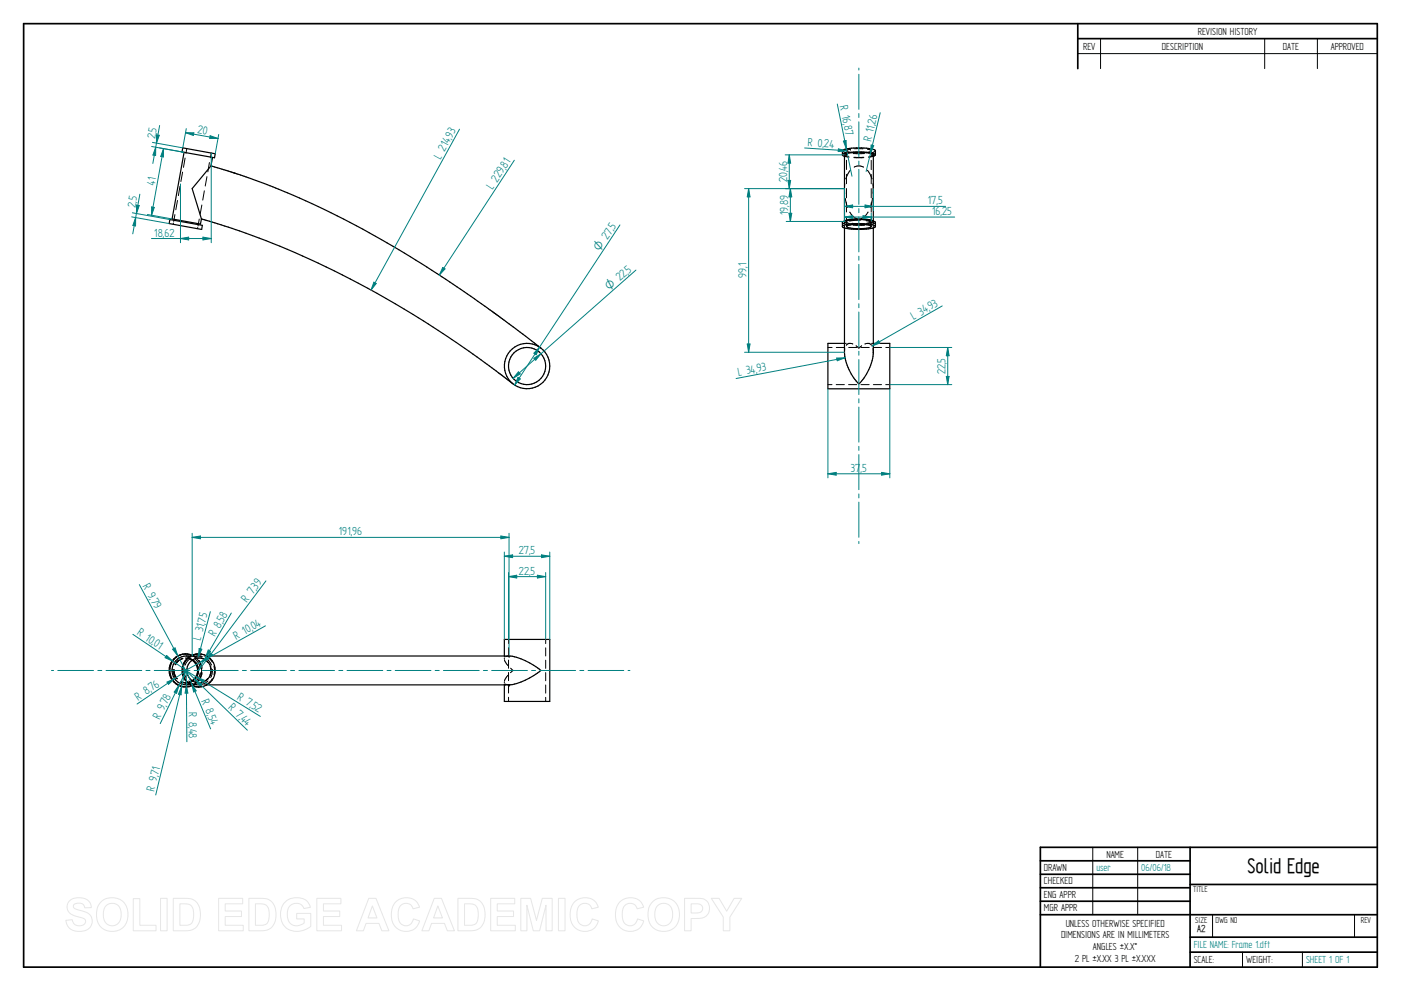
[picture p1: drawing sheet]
<svg xmlns="http://www.w3.org/2000/svg" width="594mm" height="420mm" viewBox="0 0 594 420" stroke-linecap="round" stroke-linejoin="round" font-family="sans-serif">
<g fill="none" stroke="#000" stroke-width=".72">
<path d="M10 10h574v400h-574zM457 10v19.1M457 16.4h127M504.6 359.2v50.8M584 359.2h-142.9v50.8M441.1 365h63.5M441.1 370.7h63.5M441.1 376.4h63.5M504.6 375h79.4M441.1 382.1h63.5M441.1 387.8h142.9M504.6 397.3h79.4"/>
<path d="M504.6 403.7h79.4"/>
</g>
<g fill="none" stroke="#000" stroke-width=".42">
<path d="M466.7 16.4v12.7M536.3 16.4v12.7M558.6 16.4v12.7M457 22.7h127M76.3 79l-.7 3.9M77.4 73l-.7 4M78.5 67l-.7 4M79.2 63l-.3 2M87.8 74.9l-.8 4M88.8 68.9l-.7 4M89.6 64.9l-.4 2M357.2 63.9l.8 .6 1.2 .3"/>
<path d="M358.1 65.7l1.8 .7M358.1 66.3l1.9 .4M358.2 77.9v4.1M358.9 67.9v4M358.9 73.9v4M358.9 79.9v4M359 64l1.6 .6M359.2 64.8h.1M360.6 63.3h.1M360.6 72.2l-1 1.4-.9 2.3M360.6 63.3l-1.6 .5-.1 2.1M361.8 65.1h4.8"/>
<path d="M362.1 66.7h4.2M362.2 66.8h4M362.2 70.9a4 4 0 0 1 4 0M362.4 63.1h3.6M362.4 64.8h3.6M367.8 72.2l1.9 3.6M367.8 63.3l1.6 .6M369.4 63.9l-1.5 .7M369.4 63.9v2.1M369.4 68v3.9M369.4 74v3.9M369.4 80v3.9"/>
<path d="M370.2 77.9v4.1M370.3 65.7l-1.9 .8M370.3 66.3l-2 .4M371.2 63.9l-.7 .6-1.4 .4M73.5 94.5l-.1 .6M73.7 93.4v.5M74.2 91l-.4 2M75.3 85l-.8 3.9M83.9 96.4l-.1 .5M84.1 95.2l-.1 .6M84.5 92.9l-.3 1.9M85.6 86.9l-.7 3.9"/>
<path d="M86.6 80.9l-.6 3.9M357.2 94.3l.3 .4 1.9 .5M358.1 93.7h.1M358.1 93.9h.1M358.1 93.9l.3 .4 1.6 .4M358.1 93.9v.9M358.1 95.7v.9M358.1 93.8v.1M358.3 93.6l-.1 .1M358.4 84.1l1 3.9M358.9 85.9v4M358.9 91.9v2"/>
<path d="M358.9 94.3v.5M358.9 95.5v.6M359.2 94.2h.1M359.9 94.8l2.3 .4M360.3 89.9a5.6 5.6 0 0 0 2.9 2.7M360.4 93.3l-1.3 .4 .1 .5M361.3 94.7l4.2 .1M361.8 95.5h4.8M362.2 94.9h4.3M364.8 93.4l-4.7 .3M366.8 95.1l-.6 .1M367.3 93.6l2.1 .7"/>
<path d="M368 93.3h.3M368.1 89.9l-1.3 1.7-1.6 1M368.5 94.8l-1.1 .2M368.6 93.4h.1M368.6 93.4l.5 .2M369.1 95.2h.1M369.4 93.7h.1M369.4 93.7v.2M369.4 93.9l-1.8 .7M369.4 94.3l-.3 .4M369.4 86v3.9M369.4 91.9v2"/>
<path d="M369.4 94.3v.6M369.4 95.5v.6M370 84.1l-1 3.9M370.2 93.6l.1 .3M370.3 93.9h.1M370.3 93.8h.1M370.3 93.9v.9M370.3 95.8v.8M370.3 93.9l-1.6 .8M371.2 94.3l-.3 .4-1.8 .5M351.1 147.3h1.7M354.6 147.3h3.5"/>
<path d="M358.1 149.4h.1M358.1 149.3h.1M358.1 145.6h.8M358.2 147.8l-.1 1.5M359.7 145.6h.8M359.9 147.3h3.4M361.6 145.8l-1.5-.2-1.2 .8M363 146.6l1.2 1 1.2-1M365.1 147.3h3.5M366.7 145.8a2.27 2.27 0 0 1 2.8 .5M368 145.6h.8M369.6 145.6h.7"/>
<path d="M370.2 147.8l.1 1.5M370.3 149.3h.1M370.4 147.3h3.4M375.6 147.3h1.7M351.1 163.1h1.7M354.6 163.1h3.4M359.8 163.1h3.5M365.1 163.1h3.4M370.3 163.1h3.5M375.6 163.1h1.7M76.5 279.7l-1.4 1.1-.7 1.1M77.3 279.3l.2-.1-1.1 .5"/>
<path d="M77.4 279.1l-1.9 1-1.4 1.6M78.6 277.2l1.8 .3M78.6 279h.1M78.9 279h.1M79 278.1l2 .4M79 279h1.8M79.5 279.1h.5M79.7 279.1l1.2 .3M79.8 279.1l1.7 .8M80.6 279.2l-1.6 1.7-.5 1.1M80.7 278.1h.3M80.9 279.4l.8 .4"/>
<path d="M81.3 278.1h1.1M81.5 277.7l1.6 1M82.1 278.3l1.4 1 1.1 1.5M82.6 279h1.8M82.9 279.6l1.1 1.3 .9 2.3M83.3 278.1h2M83.3 278.3l-1.8-.2 1.6 .6M84.1 277.2l1.7 .3M85.1 278.8l1.7 .9 1.3 1.1M85.8 278.4l-1.7-.3-1.8 .3M86.5 278.1h1.2M87.5 279.2l1 .9 1.2 1.9"/>
<path d="M87.5 278.2l1.4 1.1 1.1 1.5M213.9 278.1v.4M213.9 279v.4M213.9 279.7l1.5 2.5M215.6 271.1v1.7M215.6 274.6v3.5M215.6 279.9v3.4M215.9 278.1l-1.5 .3M231.4 271.1v1.8M231.4 274.7v3.4M231.4 279.9v3.5M73.5 283.8l-.1 .3a5.1 5.1 0 0 0 1.4 3.6"/>
<path d="M73.7 284.2a4.9 4.9 0 0 0 1.5 3.6M73.8 283.9l-.1 .3M73.8 284.2l.7 2.7M73.9 283.9l-.1 .3M74.9 287.6l.2 .2M76.5 289l3 .4M76.8 289.1l.3 .1M77 289.1l.2 .1M77.2 289.2l.9 .2M77.7 289.4l.9 .1M78.1 283.8l.1 1.9 .7 1.6M78.6 289.5h.1"/>
<path d="M78.8 289.5h2M79.1 289.4l-.5 .1M79.4 289.5h-.5M80 288.7l1.2 .9 2 .7M80.3 291l-1.7 .3M80.6 289.1h.1M80.6 289.1l-1 .3M80.7 290.4h.2M80.8 289.1h.1M80.8 289.1l-.9 .3M80.9 289.1l-.9 .3M81.1 290l-2.1 .4"/>
<path d="M81.2 290.4h1.1M81.5 288.6l-.4 .2M81.7 288.7l-.5 .2M81.7 288.7l-.4 .2M82.6 289.5h1.8M83.1 289.8l-1.6 .9M83.1 289.8l-1.6 .6 1.8-.2M83.2 290.4h2.1M84.3 280l1.1 3.4M84.4 280l.9 1.6 .4 1.7M84.5 287.7l-1 1.5-1.4 1.1M84.9 285.3l-.9 2.3-1.1 1.3"/>
<path d="M85.1 290.3h.1M85.3 282.5l.2 1.8-.2 1.7M85.3 285.2h.1M85.3 285.2l-1 3.3M85.7 285.2l-.4 1.7-.9 1.6M85.9 291l-1.8 .3M86.5 290.4h1.2M88.1 287.6l-2.9 2.1M88.2 288.7l-1.3 .9-1.8 .7M89.1 286h.1M89.1 282.4l.3 1.4-.3 2.2M90 287.7l-1.1 1.5-1.3 1"/>
<path d="M90.1 283.8l-.2 1.9-.6 1.5M90.7 282.4l.3 1.9-.3 1.7M213.9 289.1v.4M213.9 289.9v.5M214.4 290.1h.1M214.4 290.1l1.5 .3M215.4 286.3l-1.5 2.5M215.6 285.1v3.5M215.6 290.4v3.4M215.6 295.6v1.8M216.5 283.3l1.1 1-1.2 .9M231.4 285.2v3.4"/>
<path d="M231.4 290.4v3.5M231.4 295.7v1.7M463.4 359.2v28.6M482.4 359.2v28.6M514.2 387.9v9.4M574.4 387.9v9.4M526.9 403.7v6.3M552.3 403.7v6.3"/>
</g>
<g fill="none" stroke="#000" stroke-width=".51">
<path d="M77.5 62.7l13.8 2.5-.3 1.7-13.8-2.5zM78.1 64.6l-5.1 28.2 12 2.2 .4-2.2M89.4 70.4l-7.9 9.6 3.9 12.8M89.4 70.4l12.6 3.8a281 281 0 0 1 25 9.7 479.3 479.3 0 0 1 82.8 49l19.6 14.7M90.1 66.8l-.7 3.6M357.2 65.7v-1.8a6.9 6.9 0 0 1 4.8-1.1 18.3 18.3 0 0 1 9.1 1l.1 1.9M371.2 65.7a7.2 7.2 0 0 0-4.9-1.2 18.1 18.1 0 0 0-9.1 1l.1 .4 .8 .4M371.2 65.7l-.9 .6M72 93.1l13.8 2.4-.3 1.8-13.8-2.5zM85.4 92.8l2.4 .7a384.4 384.4 0 0 1 109.3 54.2l20.5 15.1M357.2 96.1a6.5 6.5 0 0 1 4.8-1.2h5.4l3.1 .6 .7 .6M357.2 96.1l.8 .5a26.7 26.7 0 0 0 10.3 .4l2.2-.4 .7-.5"/>
<path d="M358.1 96.6v52.8a21.4 21.4 0 0 0 6.1 13.4 21.2 21.2 0 0 0 6.1-13.4v-52.8M358.1 93.7v-28a6.4 6.4 0 0 1 4.6-1.1h3a6.4 6.4 0 0 1 4.6 1.1v28M358.3 93.6a22.8 22.8 0 0 1 11.6-.1l.3 .1M359 96a16.2 16.2 0 0 1 9.7-.5l.7 .6a6.8 6.8 0 0 1-4.5 .8 10.3 10.3 0 0 1-5.9-.8zM362.2 95.2h4M367.3 93.2l.7 .1M367.3 93.2l-3.6-.2-3.3 .3M367.4 93.2a21.8 21.8 0 0 0-10.1 .9l-.1 2M367.4 93.2l3.7 .9 .1 2M358.1 145.6h-7v19.2h26.2v-19.2h-7M78.9 277.2a7 7 0 0 0-7.2 7 7 7 0 0 0 7.2 7.1M80.7 278.1a6.3 6.3 0 0 0-7.7 6.1 6.3 6.3 0 0 0 7.7 6.2"/>
<path d="M81.5 277.7a7 7 0 0 0-9.3 4.7 7 7 0 0 0 5.6 8.8M81.5 279.9a5.2 5.2 0 0 1 0 8.7M81.7 279.8a5.3 5.3 0 0 1 .7 8.3M81.7 279.8a5.2 5.2 0 0 1 0 8.9M84.4 277.2a7 7 0 0 0-7.2 7 7 7 0 0 0 7.2 7.1M84.4 277.2a7 7 0 0 0-6.8 6 7 7 0 0 0 4.6 7.7M84.4 277.2a7 7 0 0 1 6.9 7 7 7 0 0 1-6.9 7.1M87.7 278.1h128.2M213.9 278.1v-7h19.2v26.3h-19.2v-7M215.9 278.1a27.3 27.3 0 0 1 13.5 6.2 27.8 27.8 0 0 1-13.5 6.1M78.6 291.3h.3M81.5 290.7l-2.6 .6"/>
<path d="M83 291.2l1.4 .1M87.7 290.4h128.2"/>
<circle cx="223.5" cy="155.2" r="7.9"/>
<circle cx="223.5" cy="155.2" r="9.6"/>
<circle cx="84.3" cy="284.2" r="5.2"/>
</g>
<g fill="#000">
<circle cx="215.9" cy="278.1" r=".25"/>
<circle cx="215.9" cy="290.4" r=".25"/>
</g>
<path d="M262.9 95.4l-44.7 67.8M219.7 160l.9 .7-2.4 2.5z" fill="none" stroke="#008080" stroke-width=".42"/>
<path d="M219.7 160l.9 .7-2.4 2.5z" fill="#008080"/>
<path d="M228.8 147.2l-1.4 3.2-1-.6z" fill="none" stroke="#008080" stroke-width=".42"/>
<path d="M228.8 147.2l-1.4 3.2-1-.6z" fill="#008080"/>
<path d="M269.7 114.5l-52.1 45.9M219.8 157.6l.8 .9-3 1.9z" fill="none" stroke="#008080" stroke-width=".42"/>
<path d="M219.8 157.6l.8 .9-3 1.9z" fill="#008080"/>
<path d="M226.4 151.9l3-1.9-2.2 2.7z" fill="none" stroke="#008080" stroke-width=".42"/>
<path d="M226.4 151.9l3-1.9-2.2 2.7z" fill="#008080"/>
<path d="M218.1 67.9l-31.8 48.7M187.7 113.4l1 .6-2.4 2.6z" fill="none" stroke="#008080" stroke-width=".42"/>
<path d="M187.7 113.4l1 .6-2.4 2.6z" fill="#008080"/>
<path d="M194.9 54.8l-37.6 68.2M158.5 119.6l1 .6-2.2 2.8z" fill="none" stroke="#008080" stroke-width=".42"/>
<path d="M158.5 119.6l1 .6-2.2 2.8z" fill="#008080"/>
<path d="M67.6 62.7l10.5 1.9M69.3 63v3.5l-1.1-.2zM62.5 90.9l10.5 1.9" fill="none" stroke="#008080" stroke-width=".42"/>
<path d="M69.3 63v3.5l-1.1-.2z" fill="#008080"/>
<path d="M64.3 87.7l1.1 .2-1.1 3.4z" fill="none" stroke="#008080" stroke-width=".42"/>
<path d="M64.3 87.7l1.1 .2-1.1 3.4z" fill="#008080"/>
<path d="M66.4 57.1l1.2 .3-1.3 3.3zM64.3 62.1l12.9 2.3M64.6 60.4l12.9 2.3M69.3 63l-5 28.3" fill="none" stroke="#008080" stroke-width=".42"/>
<path d="M66.4 57.1l1.2 .3-1.3 3.3z" fill="#008080"/>
<path d="M66 62.4v3.6l-1.2-.3z" fill="none" stroke="#008080" stroke-width=".42"/>
<path d="M66 62.4v3.6l-1.2-.3z" fill="#008080"/>
<path d="M67.7 53.2l-2.9 16.1M55.8 91.9l15.9 2.9M56.1 90.2l15.9 2.9M57.9 87l1.1 .2-1.1 3.3z" fill="none" stroke="#008080" stroke-width=".42"/>
<path d="M57.9 87l1.1 .2-1.1 3.3z" fill="#008080"/>
<path d="M57.5 92.2v3.6l-1.2-.2z" fill="none" stroke="#008080" stroke-width=".42"/>
<path d="M57.5 92.2v3.6l-1.2-.2z" fill="#008080"/>
<path d="M79 54.5l-1.5 8.2M89.1 57.5l3.3 1.2h-3.5zM92.7 57l-1.4 8.2M59.3 82.3l-3 16.8" fill="none" stroke="#008080" stroke-width=".42"/>
<path d="M89.1 57.5l3.3 1.2h-3.5z" fill="#008080"/>
<path d="M78.6 56.3h3.6l-.2 1.1z" fill="none" stroke="#008080" stroke-width=".42"/>
<path d="M78.6 56.3h3.6l-.2 1.1z" fill="#008080"/>
<path d="M78.6 56.3l13.8 2.4M76.5 78v24.9M89.6 64.9v38M76.5 101.1l3.5-.6v1.2z" fill="none" stroke="#008080" stroke-width=".42"/>
<path d="M76.5 101.1l3.5-.6v1.2z" fill="#008080"/>
<path d="M86.1 100.5l3.5 .6-3.5 .6z" fill="none" stroke="#008080" stroke-width=".42"/>
<path d="M86.1 100.5l3.5 .6-3.5 .6z" fill="#008080"/>
<path d="M358.1 80v9.2M370.3 80v9.2M358.1 87.5l3.5-.6v1.2zM64.2 101.1h25.4" fill="none" stroke="#008080" stroke-width=".42"/>
<path d="M358.1 87.5l3.5-.6v1.2z" fill="#008080"/>
<path d="M366.8 86.9l3.5 .6-3.5 .6z" fill="none" stroke="#008080" stroke-width=".42"/>
<path d="M366.8 86.9l3.5 .6-3.5 .6z" fill="#008080"/>
<path d="M358.1 80v13.8M358.1 87.5h42.9M358.1 92l3.5-.6v1.2zM369.4 90.3v3.6" fill="none" stroke="#008080" stroke-width=".42"/>
<path d="M358.1 92l3.5-.6v1.2z" fill="#008080"/>
<path d="M366 91.4l3.4 .6-3.4 .6z" fill="none" stroke="#008080" stroke-width=".42"/>
<path d="M366 91.4l3.4 .6-3.4 .6z" fill="#008080"/>
<path d="M341.2 62.7l17.9 1.2M355.5 63.1l3.4 .8-3.5 .4zM358.1 92h46.7" fill="none" stroke="#008080" stroke-width=".42"/>
<path d="M355.5 63.1l3.4 .8-3.5 .4z" fill="#008080"/>
<path d="M355 44.1l6.3 30.6M357.6 59.8l1.2-.2 .1 3.5z" fill="none" stroke="#008080" stroke-width=".42"/>
<path d="M357.6 59.8l1.2-.2 .1 3.5z" fill="#008080"/>
<path d="M373.2 47.8l-5.9 24.9M369.4 61.5l1.1 .3-1.4 3.2z" fill="none" stroke="#008080" stroke-width=".42"/>
<path d="M369.4 61.5l1.1 .3-1.4 3.2z" fill="#008080"/>
<path d="M333.4 80h24.7M335.1 80l.6 3.5h-1.1zM333.4 93.9h24.7" fill="none" stroke="#008080" stroke-width=".42"/>
<path d="M335.1 80l.6 3.5h-1.1z" fill="#008080"/>
<path d="M334.6 90.4h1.1l-.6 3.5z" fill="none" stroke="#008080" stroke-width=".42"/>
<path d="M334.6 90.4h1.1l-.6 3.5z" fill="#008080"/>
<path d="M332.9 65.7h25.2M332.9 80h25.2M334.7 65.7l.6 3.5h-1.2zM335.1 80v13.9" fill="none" stroke="#008080" stroke-width=".42"/>
<path d="M334.7 65.7l.6 3.5h-1.2z" fill="#008080"/>
<path d="M334.1 76.5h1.2l-.6 3.5z" fill="none" stroke="#008080" stroke-width=".42"/>
<path d="M334.1 76.5h1.2l-.6 3.5z" fill="#008080"/>
<path d="M315.7 80h42.4M317.5 80l.5 3.5h-1.1zM334.7 65.7v14.3M315.7 149.4h42.4" fill="none" stroke="#008080" stroke-width=".42"/>
<path d="M317.5 80l.5 3.5h-1.1z" fill="#008080"/>
<path d="M316.9 145.8h1.1l-.5 3.6z" fill="none" stroke="#008080" stroke-width=".42"/>
<path d="M316.9 145.8h1.1l-.5 3.6z" fill="#008080"/>
<path d="M317.5 80v69.4M399.5 129.7l-29.7 17M369.8 146.7l2.7-2.3 .6 1.1z" fill="none" stroke="#008080" stroke-width=".42"/>
<path d="M369.8 146.7l2.7-2.3 .6 1.1z" fill="#008080"/>
<path d="M354.8 151.8l3.5-.1-3.3 1.3zM358.3 151.7l-46.2 8.8" fill="none" stroke="#008080" stroke-width=".42"/>
<path d="M354.8 151.8l3.5-.1-3.3 1.3z" fill="#008080"/>
<path d="M377.3 147.3h26.3M401.9 147.3l.6 3.5h-1.2zM377.3 163.1h26.3" fill="none" stroke="#008080" stroke-width=".42"/>
<path d="M401.9 147.3l.6 3.5h-1.2z" fill="#008080"/>
<path d="M401.3 159.6h1.2l-.6 3.5z" fill="none" stroke="#008080" stroke-width=".42"/>
<path d="M401.3 159.6h1.2l-.6 3.5z" fill="#008080"/>
<path d="M401.9 147.3v15.8M351.1 164.8v37.8M377.3 164.8v37.8M351.1 200.9l3.5-.6v1.2z" fill="none" stroke="#008080" stroke-width=".42"/>
<path d="M351.1 200.9l3.5-.6v1.2z" fill="#008080"/>
<path d="M373.8 200.3l3.5 .6-3.5 .6z" fill="none" stroke="#008080" stroke-width=".42"/>
<path d="M373.8 200.3l3.5 .6-3.5 .6z" fill="#008080"/>
<g fill="none" stroke="#008080" stroke-width=".42">
<path d="M364.2 28.9v.8M364.2 31.5v14.9M364.2 48.1v1.7M364.2 51.6v14.9M364.2 68.3v1.7M364.2 71.8v14.9M364.2 88.4v1.8M364.2 91.9v14.9M364.2 108.6v1.7M364.2 112.1v14.9M364.2 128.8v1.7M364.2 132.3v14.9"/>
<path d="M364.2 148.9v1.7M364.2 152.4v14.9M364.2 169.1v1.7M364.2 172.6v14.9M364.2 189.2v1.8M364.2 192.7v14.9M351.1 200.9h26.2M364.2 209.4v1.7M364.2 212.9v14.9M213.9 234.1v37M213.9 235.8l3.5-.6v1.2zM233.1 234.1v37"/>
<path d="M364.2 229.6v.9M21.8 284.3h.9M24.5 284.3h15.2M41.5 284.3h1.7M45 284.3h15.1M61.9 284.3h1.7M65.4 284.3h15.2M82.3 284.3h1.8M85.8 284.3h15.2M102.8 284.3h1.7M106.3 284.3h15.1M123.2 284.3h1.7"/>
<path d="M126.7 284.3h15.2M143.7 284.3h1.7M147.1 284.3h15.2M164.1 284.3h1.7M167.6 284.3h15.1M184.5 284.3h1.8M188 284.3h15.2M205 284.3h1.7M208.5 284.3h15.1M225.4 284.3h1.7M228.9 284.3h15.2M245.9 284.3h1.7"/>
<path d="M249.4 284.3h15.1M266.3 284.3h.8"/>
</g>
<path d="M213.9 235.8l3.5-.6v1.2z" fill="#008080"/>
<path d="M229.6 235.2l3.5 .6-3.5 .6z" fill="none" stroke="#008080" stroke-width=".42"/>
<path d="M229.6 235.2l3.5 .6-3.5 .6z" fill="#008080"/>
<path d="M213.9 235.8h19.2M215.6 242.7v28.4M215.6 244.5l3.5-.6v1.2zM231.4 242.7v28.4" fill="none" stroke="#008080" stroke-width=".42"/>
<path d="M215.6 244.5l3.5-.6v1.2z" fill="#008080"/>
<path d="M227.9 243.9l3.5 .6-3.5 .6z" fill="none" stroke="#008080" stroke-width=".42"/>
<path d="M227.9 243.9l3.5 .6-3.5 .6z" fill="#008080"/>
<path d="M81.5 226.1v52M212.4 227.2l3.5 .6-3.5 .6zM215.9 226.1v52M215.6 244.5h15.8" fill="none" stroke="#008080" stroke-width=".42"/>
<path d="M212.4 227.2l3.5 .6-3.5 .6z" fill="#008080"/>
<path d="M81.5 227.8l3.5-.6v1.2z" fill="none" stroke="#008080" stroke-width=".42"/>
<path d="M81.5 227.8l3.5-.6v1.2z" fill="#008080"/>
<path d="M81.5 227.8h134.4M112.8 246.3l-28.4 37.8M89.1 276.9l.9 .7-2.5 2.4z" fill="none" stroke="#008080" stroke-width=".42"/>
<path d="M89.1 276.9l.9 .7-2.5 2.4z" fill="#008080"/>
<path d="M98.1 259.9l-14 24.2M88.3 275.6l1 .6-2.2 2.7z" fill="none" stroke="#008080" stroke-width=".42"/>
<path d="M88.3 275.6l1 .6-2.2 2.7z" fill="#008080"/>
<path d="M89.2 259.3l-5.1 19.2M84.4 274.9l1.2 .4-1.5 3.2z" fill="none" stroke="#008080" stroke-width=".42"/>
<path d="M84.4 274.9l1.2 .4-1.5 3.2z" fill="#008080"/>
<path d="M112.6 265.3l-33.8 18.9M84.9 280.8l2.8-2.2 .6 1z" fill="none" stroke="#008080" stroke-width=".42"/>
<path d="M84.9 280.8l2.8-2.2 .6 1z" fill="#008080"/>
<path d="M59.1 247.9l19.5 36.2M73.2 275.3l1-.6 1.2 3.3z" fill="none" stroke="#008080" stroke-width=".42"/>
<path d="M73.2 275.3l1-.6 1.2 3.3z" fill="#008080"/>
<path d="M75.9 290.5l-1 3.5-1-.6zM78.9 284.4l-11 22.4" fill="none" stroke="#008080" stroke-width=".42"/>
<path d="M75.9 290.5l-1 3.5-1-.6z" fill="#008080"/>
<path d="M79 284.4l10.3 24.6M81.3 289.9l1.9 3-1.1 .5z" fill="none" stroke="#008080" stroke-width=".42"/>
<path d="M81.3 289.9l1.9 3-1.1 .5z" fill="#008080"/>
<path d="M79 284.4l.2 30.1M79 290.4l.7 3.5h-1.2z" fill="none" stroke="#008080" stroke-width=".42"/>
<path d="M79 290.4l.7 3.5h-1.2z" fill="#008080"/>
<path d="M78.8 284.3l31.6 19.4M83.3 287l3.3 1.4-.6 .9z" fill="none" stroke="#008080" stroke-width=".42"/>
<path d="M83.3 287l3.3 1.4-.6 .9z" fill="#008080"/>
<path d="M78.9 284.3l26 25.3M82.6 288l2.9 1.9-.8 .9z" fill="none" stroke="#008080" stroke-width=".42"/>
<path d="M82.6 288l2.9 1.9-.8 .9z" fill="#008080"/>
<path d="M70.8 289.2l3.2-1.5-2.5 2.5zM79.1 284.3l-21 14.2" fill="none" stroke="#008080" stroke-width=".42"/>
<path d="M70.8 289.2l3.2-1.5-2.5 2.5z" fill="#008080"/>
<path d="M56.3 268.9l22.7 15.3M70.6 277.9l2.6 2.4-3.2-1.5z" fill="none" stroke="#008080" stroke-width=".42"/>
<path d="M70.6 277.9l2.6 2.4-3.2-1.5z" fill="#008080"/>
<path d="M77 291l-.2 3.6-1.2-.3zM78.6 284.4l-12.6 52.7" fill="none" stroke="#008080" stroke-width=".42"/>
<path d="M77 291l-.2 3.6-1.2-.3z" fill="#008080"/>
<g fill="none" stroke="#e6e6e6" stroke-width=".42">
<path d="M29.6 381.8a6.5 6.5 0 0 1 8.5 .8l.6 2.2-2.8 .1a2.7 2.7 0 0 0-2.1-2 2.7 2.7 0 0 0-2.7 1.1 1.87 1.87 0 0 0 2.2 1.8l1.4 .4a4.4 4.4 0 0 1 4 6.2 6.4 6.4 0 0 1-9.1 1.3l-1.2-1.8-.5-1.7 2.7-.3a2.94 2.94 0 0 0 2.6 2.6 2.94 2.94 0 0 0 3.1-1.9 2.67 2.67 0 0 0-2.9-1.8 4.9 4.9 0 0 1-5-4.3l.4-1.6zM42.8 382.4a6.9 6.9 0 0 1 8.3-.8 6.9 6.9 0 0 1 3 7.7 6.7 6.7 0 0 1-8 5.5 6.7 6.7 0 0 1-5.1-8.3 6.1 6.1 0 0 1 1.8-4.1zM44.8 384.2a3.9 3.9 0 0 1 4.6-.8 3.9 3.9 0 0 1 2 4.3 3.8 3.8 0 0 1-1.9 4.3 3.8 3.8 0 0 1-4.6-.7 6.6 6.6 0 0 1-.1-7.1zM56.5 381h2.8v11.3h6.9v2.3h-9.7zM68.1 380.9h2.8v13.7h-2.8zM73.5 380.9h5a5.9 5.9 0 0 1 6.5 7 5.9 5.9 0 0 1-6.3 6.7h-5.2zM76.3 383.2h1.8a3.4 3.4 0 0 1 4 3.9v1.2a3.2 3.2 0 0 1-3.8 4h-2zM92.7 380.9h10.2v2.3h-7.4v3h6.9v2.4h-6.9v3.7h7.7v2.3h-10.5zM105.5 380.9h5.1a5.9 5.9 0 0 1 6.4 7 5.9 5.9 0 0 1-6.3 6.7h-5.2zM108.3 383.2h1.9a3.4 3.4 0 0 1 4 3.9v1.2a3.2 3.2 0 0 1-3.8 4h-2.1zM120.9 382.4a7.3 7.3 0 0 1 9.7 .1l1 2.2-2.7 .5a3.7 3.7 0 0 0-4.6-2 3.7 3.7 0 0 0-2.5 4.4 4.2 4.2 0 0 0 2.2 4.5 4.2 4.2 0 0 0 5-.8v-1.7h-3.2v-2.3h6v5.4a8.1 8.1 0 0 1-11.8-.8 8.3 8.3 0 0 1 .9-9.5zM134.4 380.9h10.2v2.3h-7.4v3h6.9v2.4h-6.9v3.7h7.6v2.3h-10.4z"/>
<path d="M156.4 380.9h3l5.5 13.7h-3l-1.2-3.1h-5.5l-1.1 3.1h-3zM157.9 384.1l1.9 5.1h-3.7zM167.7 382.5a6 6 0 0 1 10.2 2.1l-2.8 .7a3.2 3.2 0 0 0-3.9-2.2 3.2 3.2 0 0 0-2.4 3.8 4.6 4.6 0 0 0 2.5 5.5 3.2 3.2 0 0 0 4-2.8l2.6 .8a6.1 6.1 0 0 1-7.2 4.3 6.1 6.1 0 0 1-4.8-6.8 7.7 7.7 0 0 1 1.8-5.4zM184.1 380.9h3.1l5.5 13.7h-3l-1.2-3.1h-5.5l-1.1 3.1h-3zM185.7 384.1l1.9 5.1h-3.8zM194.2 380.9h5a5.9 5.9 0 0 1 6.5 7 5.9 5.9 0 0 1-6.3 6.7h-5.2zM197 383.2h1.8a3.4 3.4 0 0 1 4 3.9v1.2a3.2 3.2 0 0 1-3.8 4h-2zM208.1 380.9h10.2v2.3h-7.4v3h6.9v2.4h-6.9v3.7h7.6v2.3h-10.4zM220.8 380.9h4.2l2.5 9.3 2.4-9.3h4.2v13.7h-2.5l-.1-10.8-2.7 10.8h-2.7l-2.7-10.8v10.8h-2.6zM236.8 380.9h2.8v13.7h-2.8zM243.5 382.5a6 6 0 0 1 10.2 2.1l-2.8 .7a3.2 3.2 0 0 0-3.8-2.2 3.2 3.2 0 0 0-2.4 3.8 4.6 4.6 0 0 0 2.4 5.5 3.2 3.2 0 0 0 4-2.8l2.6 .8a6.1 6.1 0 0 1-7.2 4.3 6.1 6.1 0 0 1-4.7-6.8 7.7 7.7 0 0 1 1.7-5.4zM262.7 382.5a6 6 0 0 1 10.2 2.1l-2.7 .7a3.2 3.2 0 0 0-3.9-2.2 3.2 3.2 0 0 0-2.4 3.8 4.6 4.6 0 0 0 2.4 5.5 3.2 3.2 0 0 0 4-2.8l2.7 .8a6.1 6.1 0 0 1-7.2 4.3 6.1 6.1 0 0 1-4.8-6.8 7.7 7.7 0 0 1 1.7-5.4z"/>
<path d="M276.7 382.4a6.9 6.9 0 0 1 8.3-.8 6.9 6.9 0 0 1 3 7.7 6.7 6.7 0 0 1-8.1 5.5 6.7 6.7 0 0 1-5.1-8.3 6.1 6.1 0 0 1 1.9-4.1zM278.7 384.2a3.9 3.9 0 0 1 4.6-.8 3.9 3.9 0 0 1 1.9 4.3 3.8 3.8 0 0 1-1.8 4.3 3.8 3.8 0 0 1-4.7-.7 6.6 6.6 0 0 1 0-7.1zM290.3 380.9h5.2a4.4 4.4 0 0 1 5.4 4.3 4.4 4.4 0 0 1-5.4 4.2h-2.4v5.2h-2.8zM293.1 383.2h1.8a2.1 2.1 0 0 1 2.6 .6 2.1 2.1 0 0 1 0 2.6 3.4 3.4 0 0 1-2.9 .7h-1.5zM301.6 380.9h3.3l3.2 5.4 3.2-5.4h3.2l-5 7.9v5.8h-2.8v-5.8z"/>
</g>
<text font-size="10.1" x="529" y="370.2">Solid Edge</text>
<g font-size="5.6" fill="#008080">
<text x="356.1" y="45.1" transform="rotate(78 356.1 45.1)">R 16,</text>
<text x="357.8" y="53.4" transform="rotate(78 357.8 53.4)">87</text>
<text x="371.1" y="52.9" transform="rotate(-77 371.1 52.9)">26</text>
<text x="65.8" y="59" transform="rotate(-80 65.8 59)">2,</text>
<text x="66.3" y="56.2" transform="rotate(-80 66.3 56.2)">5</text>
<text x="83.6" y="56.3" transform="rotate(10 83.6 56.3)">20</text>
<text x="191.6" y="58.9" transform="rotate(-61 191.6 58.9)">93</text>
<text x="342.5" y="61.9" transform="rotate(4 342.5 61.9)">R 0,</text>
<text x="349.4" y="62.4" transform="rotate(4 349.4 62.4)">24</text>
<text x="369.4" y="60.4" transform="rotate(-77 369.4 60.4)">R 11,</text>
<text x="186.8" y="67.6" transform="rotate(-61 186.8 67.6)">L 214,</text>
<text x="214.7" y="71.5" transform="rotate(-57 214.7 71.5)">81</text>
<text x="333.8" y="77.3" transform="rotate(-90 333.8 77.3)">20,46</text>
<text x="65.6" y="78.7" transform="rotate(-80 65.6 78.7)">41</text>
<text x="208.8" y="80.6" transform="rotate(-57 208.8 80.6)">L 229,</text>
<text x="57.4" y="88.1" transform="rotate(-80 57.4 88.1)">2,</text>
<text x="57.9" y="85.3" transform="rotate(-80 57.9 85.3)">5</text>
<text x="393.5" y="86.6">17,5</text>
<text x="334.3" y="91.2" transform="rotate(-90 334.3 91.2)">19,89</text>
<text x="395.2" y="91.1">16,25</text>
<text x="65.4" y="100.3">18,62</text>
<text x="260.4" y="97.6" transform="rotate(-57 260.4 97.6)">5</text>
<text x="266.7" y="116" transform="rotate(-41 266.7 116)">5</text>
<text x="316.6" y="117.9" transform="rotate(-90 316.6 117.9)">99,1</text>
<text x="394.6" y="131.5" transform="rotate(-30 394.6 131.5)">93</text>
<text x="387.4" y="135.6" transform="rotate(-30 387.4 135.6)">L 34,</text>
<text x="313.2" y="159.4" transform="rotate(-11 313.2 159.4)">L 34,</text>
<text x="321.2" y="157.9" transform="rotate(-11 321.2 157.9)">93</text>
<text x="401" y="158.7" transform="rotate(-90 401 158.7)">22,5</text>
<text x="360.8" y="200">37,5</text>
<text x="143.7" y="226.9">191,96</text>
<text x="220" y="235">27,5</text>
<text x="220" y="243.6">22,5</text>
<text x="60.4" y="248.5" transform="rotate(62 60.4 248.5)">R 9,</text>
<text x="109" y="249.9" transform="rotate(-53 109 249.9)">39</text>
<text x="63.7" y="254.6" transform="rotate(62 63.7 254.6)">79</text>
<text x="104.7" y="255.5" transform="rotate(-53 104.7 255.5)">R 7,</text>
<text x="57.9" y="268.9" transform="rotate(34 57.9 268.9)">R 10,</text>
<text x="87" y="264.4" transform="rotate(-75 87 264.4)">75</text>
<text x="94.6" y="264.2" transform="rotate(-60 94.6 264.2)">58</text>
<text x="107.5" y="267.2" transform="rotate(-29 107.5 267.2)">04</text>
<text x="64.8" y="273.6" transform="rotate(34 64.8 273.6)">01</text>
<text x="85" y="271.7" transform="rotate(-75 85 271.7)">L 31,</text>
<text x="91.1" y="270.3" transform="rotate(-60 91.1 270.3)">R 8,</text>
<text x="100.2" y="271.3" transform="rotate(-29 100.2 271.3)">R 10,</text>
<text x="64.4" y="293.2" transform="rotate(-34 64.4 293.2)">76</text>
<text x="58.6" y="297.1" transform="rotate(-34 58.6 297.1)">R 8,</text>
<text x="70.7" y="299.1" transform="rotate(-64 70.7 299.1)">78</text>
<text x="85.3" y="297.3" transform="rotate(67 85.3 297.3)">R 8,</text>
<text x="100.3" y="296.5" transform="rotate(32 100.3 296.5)">R 7,</text>
<text x="67.7" y="305.3" transform="rotate(-64 67.7 305.3)">R 9,</text>
<text x="80" y="301.9" transform="rotate(90 80 301.9)">R 8,48</text>
<text x="88" y="303.8" transform="rotate(67 88 303.8)">54</text>
<text x="96.6" y="300.3" transform="rotate(44 96.6 300.3)">R 7,</text>
<text x="101.7" y="305.2" transform="rotate(44 101.7 305.2)">44</text>
<text x="106.3" y="300.2" transform="rotate(32 106.3 300.2)">52</text>
<text x="67" y="328.9" transform="rotate(-77 67 328.9)">71</text>
<text x="65.4" y="335.7" transform="rotate(-77 65.4 335.7)">R 9,</text>
</g>
<g font-size="5.4" fill="#008080">
<text x="254.3" y="106.8" transform="rotate(-57 254.3 106.8)">O 27,</text>
<text x="258.5" y="123.2" transform="rotate(-41 258.5 123.2)">O 22,</text>
</g>
<g font-size="4.9">
<text x="507.9" y="14.7">REVISION HISTORY</text>
<text x="459.3" y="21">REV</text>
<text x="492.7" y="21">DESCRIPTION</text>
<text x="544" y="21">DATE</text>
<text x="564.3" y="21">APPROVED</text>
<text x="469.1" y="363.6">NAME</text>
<text x="490.1" y="363.6">DATE</text>
<text x="442.7" y="369.3">DRAWN</text>
<text x="442.7" y="375">CHECKED</text>
<text x="442.7" y="380.7">ENG APPR</text>
<text x="442.7" y="386.4">MGR APPR</text>
<text x="451.9" y="392.9">UNLESS OTHERWISE SPECIFIED</text>
<text x="449.9" y="397.9">DIMENSIONS ARE IN MILLIMETERS</text>
<text x="455.7" y="407.8">2 PL ±X.XX 3 PL ±X.XXX</text>
<text x="463.5" y="402.9">ANGLES ±X.X°</text>
<text x="506.2" y="408.3">SCALE:</text>
<text x="528.4" y="408.3">WEIGHT:</text>
</g>
<g font-size="4.9" fill="#008080">
<text x="464.9" y="369.3">user</text>
<text x="483.9" y="369.3">06/06/18</text>
<text x="506.2" y="402">FILE NAME: Frame 1.dft</text>
<text x="553.8" y="408.4">SHEET 1 OF 1</text>
</g>
<text font-size="4.8" x="507.7" y="395.3">A2</text>
<g font-size="4.1">
<text x="505.9" y="378.3">TITLE</text>
<text x="506.9" y="391.1">SIZE</text>
<text x="515.4" y="391.1">DWG NO</text>
<text x="577" y="391.1">REV</text>
</g>
</svg>
